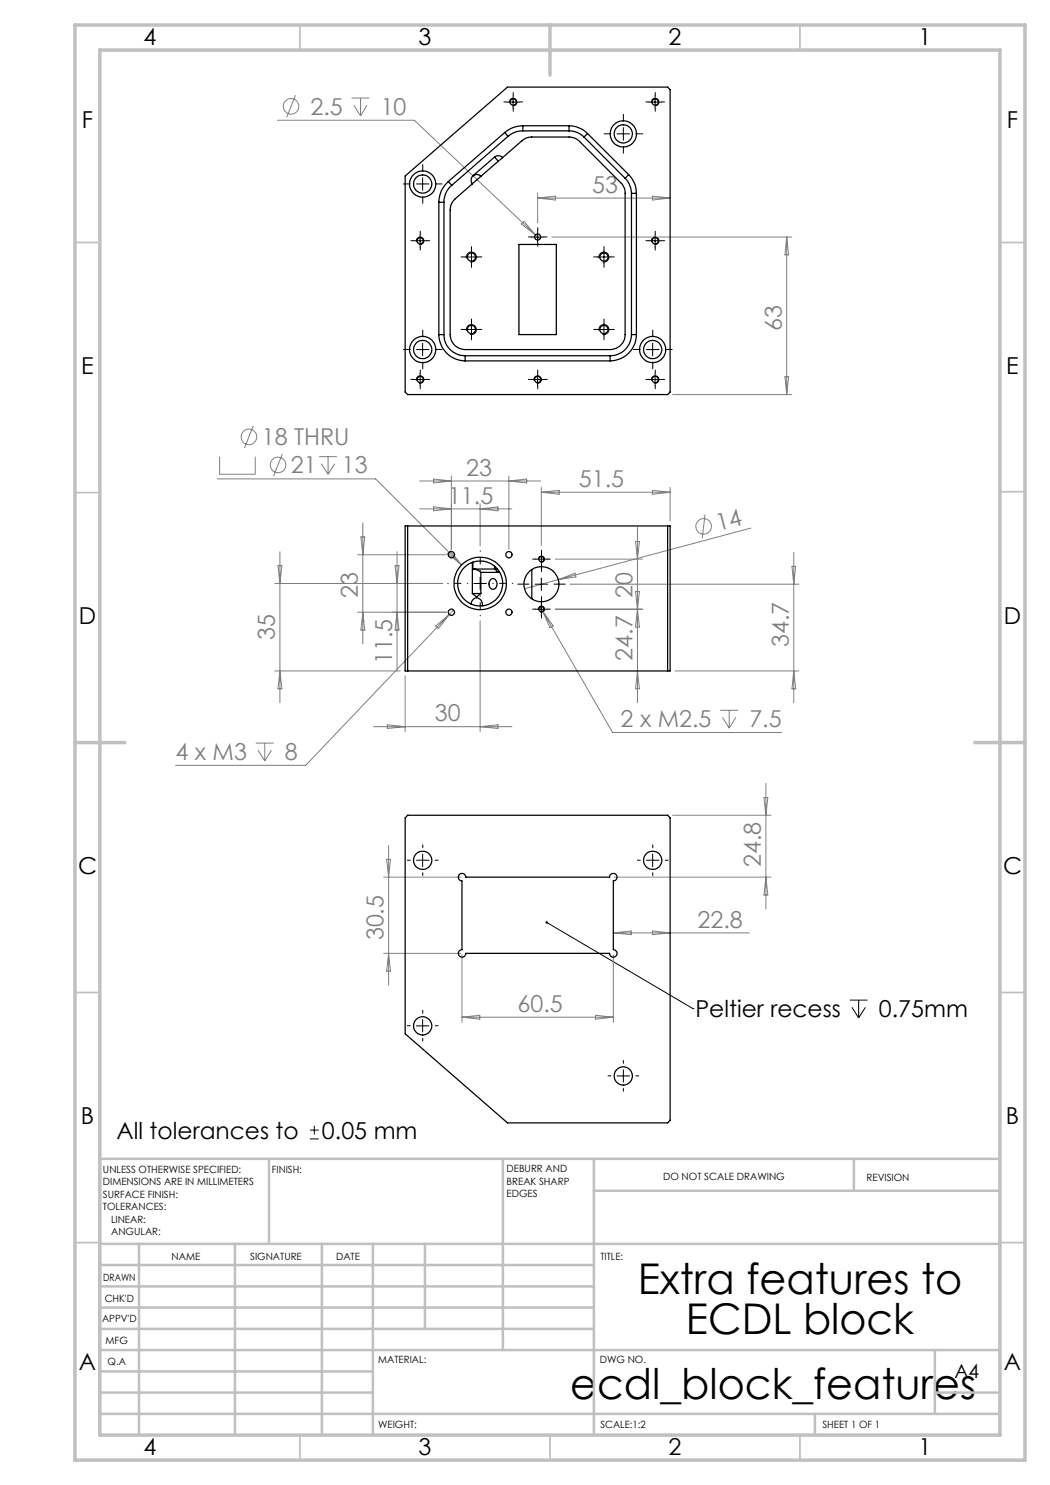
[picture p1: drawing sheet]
<svg xmlns="http://www.w3.org/2000/svg" width="210mm" height="297mm" viewBox="0 0 210 297" stroke-linecap="round" stroke-linejoin="round" font-family="sans-serif">
<g fill="none" stroke="#808080" stroke-width=".2">
<path d="M59.1 19l-1.8 4.5M70.3 19.6h3.6M72.1 19.6v3.6M55.5 24.1h27.4l24.2 22.9M70.8 21l1.3 2.2M73.4 21l-1.3 2.2M107.5 38.6v6M107.5 39.6h26.5M107.5 39.6l3.6-.4v.8zM130.5 39.2l3.5 .4-3.5 .4zM104.2 44.8l.6-.5 2.3 2.7zM107.1 47l.9 .8"/>
<path d="M110.4 47.4h48M157.3 47.4v31.5M157.3 47.4l.4 3.6h-.7zM134.5 78.9h23.9M157 75.3h.7l-.4 3.6zM43.5 95.8h31.6l17.2 17.2M43.9 91.3v3.6h7.1v-3.6M50.7 85.2l-1.8 4.4M56.5 90.8l-1.8 4.4M63.8 91.3h3.6M64.3 92.7l1.3 2.2M65.6 91.3v3.6"/>
<path d="M67 92.7l-1.4 2.2M83.9 96.2h24.2M86.7 95.8l3.6 .4-3.6 .4zM90.3 95.2v14.7M101.8 95.2v14.7M101.8 96.2l3.5-.4v.8zM108.3 97.5v11.6M108.3 98.5h25.7M108.3 98.5l3.5-.4v.7zM130.5 98.1l3.5 .4-3.5 .3zM134 97.5v6.7M55 116.7h33.5"/>
<path d="M55.6 113.1h.8l-.4 3.6zM56 110.3v30.2M71.5 110.9h17.8M72.2 107.4h.8l-.4 3.5zM72.6 104.6v24.2M79 113.1h.8l-.4 3.6zM79.4 110.3v23.9M83.9 101.8h18.5M86.7 101.4l3.6 .4-3.6 .4zM90.1 110.2l2.2 2.8-2.8-2.3zM96 100.7v8.5M96 101.8l3.6-.4v.8z"/>
<path d="M111.1 111.8h17.4M111.7 115.9l-6.8 1.9M111.7 115.9l3.3-1.3 .2 .8zM114 116.8h45.8M127.1 118.3l.8 7.1h-.8l.8-7.1zM127.1 108.3h.8l-.4 3.5zM127.5 105.5v35M141 102.9l-.6 4.8M150.2 105.6l-38.5 10.3M158.4 113.3h.7l-.4 3.5zM158.7 110.5v30M55 134.2h25"/>
<path d="M56 134.2l.4 3.6h-.8zM71.5 122.4h17.8M72.6 122.4l.4 3.6h-.8zM79.4 122.4l.4 3.6h-.8zM81 135.2v11.1M87.1 125.2l2.8-2.3-2.2 2.8zM89.9 122.9l-28.8 30.2h-26M90.7 122l-.8 .9M96 124.2v22.1M108 121.4l.5 .9M108.5 122.3l14 24.2h33.8M108.5 122.3l2.1 2.9-.6 .4z"/>
<path d="M111.1 121.8h17.4M127.5 134.2l.4 3.6h-.8zM135 134.2h24.8M158.7 134.2l.4 3.6h-.7zM51.2 148.6h3.5M51.6 150l1.4 2.2M53 148.6v3.6M54.3 150l-1.3 2.2M74.7 145.3h27.7M77.5 145l3.5 .3-3.5 .4zM96 145.3l3.6-.3v.7zM144 142.1h3.6"/>
<path d="M144.5 143.5l1.3 2.1M145.8 142.1v3.5M147.2 143.5l-1.4 2.1M152.8 159.5h.8l-.4 3.6zM153.2 156.7v25.1M76.7 175.4h15.4M77.3 171.9h.8l-.4 3.5zM77.7 169.1v27.9M122.9 175.4h31.3M134.5 163.1h19.7M153.2 175.4l.4 3.6h-.8zM76.7 190.7h15.4"/>
<path d="M77.7 190.7l.4 3.5h-.8zM92.4 191v13.5M122.7 191v13.5M122.7 186.6h27.2M122.7 186.6l3.5-.4v.7zM130.5 186.2l3.5 .4-3.5 .3zM92.4 203.4h30.3M92.4 203.4l3.6-.3v.7zM119.1 203.1l3.6 .3-3.6 .4z"/>
<circle cx="58.2" cy="21.3" r="1.56"/>
<circle cx="49.8" cy="87.4" r="1.55"/>
<circle cx="55.6" cy="93" r="1.55"/>
<circle cx="140.7" cy="105.3" r="1.56"/>
</g>
<g fill="none" stroke="#000" stroke-width=".2">
<path d="M102.6 19.2v2.5M131 19.2v2.5M83.3 36.8h2.5M84.5 35.6v2.5M101.4 20.4h2.5M101.9 20.6a.74 .74 0 0 1 .7-.9 .74 .74 0 0 1 .8 .8 .74 .74 0 0 1-1 .6M123.4 26.8h2.5M124.7 25.5v2.5M129.8 20.4h2.5M130.3 20.6a.74 .74 0 0 1 .7-.9 .74 .74 0 0 1 .8 .8 .74 .74 0 0 1-1 .6M82.8 48.2h2.5M83.3 48.4a.76 .76 0 0 1 .7-1 .76 .76 0 0 1 .8 .8 .76 .76 0 0 1-1 .7"/>
<path d="M84 46.9v2.5M93 51.4h2.5M93.3 51.7a1.01 1.01 0 0 1 .9-1.3 1.01 1.01 0 0 1 1.1 1.1 1.01 1.01 0 0 1-1.3 .9M94.3 50.2v2.5M106.3 47.4h2.5M107.5 46.2v2.4M119.5 51.4h2.5M119.8 51.7a1.01 1.01 0 0 1 .9-1.3 1.01 1.01 0 0 1 1.1 1.1 1.01 1.01 0 0 1-1.3 .9M120.8 50.2v2.5M129.8 48.2h2.5M130.3 48.4a.75 .75 0 0 1 .7-1 .75 .75 0 0 1 .8 .8 .75 .75 0 0 1-1 .7M131 46.9v2.5"/>
<path d="M82.8 75.9h2.5M83.3 69.9h2.5M83.3 76.1a.75 .75 0 0 1 .6-.9 .75 .75 0 0 1 .9 .8 .75 .75 0 0 1-1 .6M84 74.6v2.5M84.5 68.6v2.6M93 65.9h2.5M93.3 66.2a1.01 1.01 0 0 1 .9-1.3 1.01 1.01 0 0 1 1.1 1.1 1.01 1.01 0 0 1-1.3 .9M94.3 64.7v2.5M106.3 75.9h2.5M106.8 76.1a.74 .74 0 0 1 .7-.9 .74 .74 0 0 1 .8 .8 .74 .74 0 0 1-.9 .6M107.5 74.6v2.5M119.5 65.9h2.5"/>
<path d="M119.8 66.2a1.01 1.01 0 0 1 .9-1.3 1.01 1.01 0 0 1 1.1 1.1 1.01 1.01 0 0 1-1.3 .9M120.8 64.7v2.5M129.3 69.9h2.5M129.8 75.9h2.5M130.3 76.1a.74 .74 0 0 1 .7-.9 .74 .74 0 0 1 .8 .8 .74 .74 0 0 1-1 .6M130.5 68.6v2.6M131 74.6v2.5M94.8 116.7h2.5M96 115.4v2.5M107 116.8h2.5M107.7 112a.63 .63 0 0 1 .5-.8 .63 .63 0 0 1 .7 .7 .63 .63 0 0 1-.8 .6M108.3 115.6v2.5"/>
<path d="M107 121.8h2.5M107.7 122a.63 .63 0 0 1 .5-.8 .63 .63 0 0 1 .7 .7 .63 .63 0 0 1-.8 .5M108.3 120.6v2.5M83.3 172h2.5M84.5 170.8v2.5M129.3 172h2.5M130.5 170.8v2.5M109.4 184.5l29.2 17.2M83.3 205.2h2.5M84.5 203.9v2.5M123.4 215.2h2.5M124.7 214v2.4"/>
<path d="M138.6 201.7h.1M170 200h3.5M170.4 201.5l1.3 2.1M171.7 200v3.6M173.1 201.5l-1.4 2.1M62 227.8h1.7M62 226h1.7M62.9 225.1v1.8"/>
</g>
<g fill="none" stroke="#000" stroke-width=".2" stroke-dasharray="15.2 1.3 1.3 1.3">
<path d="M102.7 19.1v-.6M131 19.1v-.6M82 36.8h-1.3M84.5 34.3v-1.4M84.5 39.3v1.4M87 36.8h1.4M101.4 20.4h-.6M102.7 21.6v.7M103.9 20.4h.6M122.2 26.8h-1.4M124.7 24.3v-1.4M124.7 29.3v1.3"/>
<path d="M127.2 26.8h1.4M129.8 20.4h-.6M131 21.6v.7M132.3 20.4h.6M82.8 48.1h-.6M84 46.9v-.6M84 49.4v.6M85.3 48.1h.6M93 51.4h-.8M94.3 50.1v-.8M94.3 52.6v.9M95.5 51.4h.9"/>
<path d="M106.3 47.4h-.6M107.5 46.1v-.6M107.5 48.6v.7M108.8 47.4h.6M119.5 51.4h-.8M120.8 50.1v-.8M120.8 52.6v.9M122 51.4h.9M129.8 48.1h-.6M131 46.9v-.6M131 49.4v.6M132.3 48.1h.6"/>
<path d="M82 69.9h-1.3M82.8 75.9h-.6M84 74.6v-.6M84 77.1v.7M84.5 67.4v-1.4M84.5 72.4v1.4M85.3 75.9h.6M87 69.9h1.4M93 65.9h-.8M94.3 64.6v-.8M94.3 67.1v.9M95.5 65.9h.9"/>
<path d="M106.3 75.9h-.6M107.5 74.6v-.6M107.5 77.1v.7M108.8 75.9h.6M119.5 65.9h-.8M120.8 64.6v-.8M120.8 67.1v.9M122 65.9h.9M128 69.9h-1.3M129.8 75.9h-.6M130.5 67.4v-1.4M130.5 72.4v1.4"/>
<path d="M131 74.6v-.6M131 77.1v.7M132.3 75.9h.6M133 69.9h1.4M105.8 116.8h-2.3M107 111.8h-.5M108.3 111.8v-1.2M108.3 111.8h-1.3M108.3 111.8v1.3M108.3 111.8h1.2M108.3 110.6v-.5M108.3 113.1v.5"/>
<path d="M108.3 114.3v-2.2M108.3 119.3v2.3M109.5 111.8h.6M110.8 116.8h2.2M107 121.8h-.5M108.3 120.6v-.5M108.3 123.1v.5M109.5 121.8h.6M82 172h-.5M84.5 169.5v-.5M84.5 174.5v.6M87 172h.6"/>
<path d="M128 172h-.5M130.5 169.5v-.5M130.5 174.5v.6M133 172h.6M82 205.1h-.5M84.5 202.6v-.5M84.5 207.6v.6M87 205.1h.6M122.2 215.2h-.6M124.7 212.7v-.6M124.7 217.7v.5M127.2 215.2h.6"/>
</g>
<g fill="none" stroke="#c0c0c0" stroke-width=".35">
<path d="M60 5v5M160 5v5M15 48.5h5M200 48.5h5M15 98.5h5M200 98.4h5M15 198.5h5M200 198.5h5M15 248.5h5M200 248.5h5M60 287v5M110 287v5"/>
<path d="M160 287v5"/>
</g>
<g fill="none" stroke="#c0c0c0" stroke-width=".5">
<path d="M53.8 231.8v17M100.6 231.8v38.2M118.8 231.8v55.2M118.8 238.2h81.2M170.8 231.8v6.4M200 231.8h-180v55.2M20 248.8h180M20 257.3h98.8M20 253h98.8M27.8 248.8v38.2M47 248.8v38.2M64.4 248.8v38.2"/>
<path d="M74.6 248.8v38.2M85 248.8v17M20 265.8h98.8M20 261.5h98.8M20 278.5h54.6M20 274.3h54.6M20 270h180M187 278.5h13M187 270v12.8M20 282.8h180M163 282.8v4.2"/>
</g>
<path d="M15 5h190v287h-190zM20 10h180v277h-180zM110 5v10M15 148.5h10M195 148.5h10" fill="none" stroke="#c0c0c0" stroke-width=".7"/>
<path d="M93.5 116.7h-4M96 114.2v-4M96 119.2v4M98.5 116.7h4" fill="none" stroke="#000" stroke-width=".2" stroke-dasharray="15.2 1.3 1.3 1.3" stroke-dashoffset="15.1"/>
<path d="M109.1 184.4a.25 .25 0 0 1 .4-.1 .25 .25 0 0 1-.1 .4 .25 .25 0 0 1-.3-.2v-.1l.3 .1z" fill="#000"/>
<g fill="none" stroke="#000" stroke-width=".25">
<path d="M81 35.2l20.5-17.8h32l.5 .5v60.5l-.5 .5h-52l-.5-.5zM89.7 36.3a5.4 5.4 0 0 0-1.9 4.2M89.7 36.3l.6 .8M90.3 37.1a4.3 4.3 0 0 0-1.5 3.4M94.6 35.2a1.2 1.2 0 0 0-.1 1.6M94.6 35.2a1.12 1.12 0 0 1 1.6 .1M98.9 31.4a1.15 1.15 0 0 1 1.6 .1M98.9 31.4l-4.3 3.8M98.9 31.4l.8 .8M99.7 32.2l-3.5 3.1M100.5 31.5l3.9-3.4a2.8 2.8 0 0 1 2-.7h7.4a2.87 2.87 0 0 1 2.1 .9l8.2 8.2a2.73 2.73 0 0 1 .9 2.2v28.2a3.1 3.1 0 0 1-3 3h-29a3 3 0 0 1-3-3v-24.9a3 3 0 0 1 1.1-2.2l5.1-4.5M100.5 31.5l-.8 .7"/>
<path d="M101 26.5l-11.3 9.8M101 26.5l.6 .8M101.6 27.3l-11.3 9.8M104.6 25.1a5.5 5.5 0 0 0-3.6 1.4M104.6 26.2a4.5 4.5 0 0 0-3 1.1M104.6 25.1h9.2M104.6 26.2h9.2M104.6 25.1v1.1M113.8 25.1a5.6 5.6 0 0 1 3.7 1.6M113.8 26.2a4.2 4.2 0 0 1 3 1.2M113.8 25.1v1.1M116.8 27.4l8.2 8.3"/>
<path d="M117.5 26.7l8.2 8.2M117.5 26.7l-.7 .7M125 35.7a4.5 4.5 0 0 1 1.3 3M125.7 34.9a5.2 5.2 0 0 1 1.6 3.8M125.7 34.9l-.7 .8M126.3 38.7v28.2M126.3 38.7h1M127.3 38.7v28.2M87.8 40.5v26.4M87.8 40.5h1M88.8 40.5v26.4M103.8 48.9h7.5v18h-7.5z"/>
<path d="M87.8 66.9a5.3 5.3 0 0 0 5.2 5.3M87.8 66.9h1M88.8 66.9a4.2 4.2 0 0 0 4.2 4.3M93 72.2h29M93 71.2h29M93 71.2v1M122 71.2v1M126.3 66.9a4.3 4.3 0 0 1-4.3 4.3M126.3 66.9h1M127.3 66.9a5.3 5.3 0 0 1-5.3 5.3M81 105.2h53v29h-53zM81.5 105.2v29"/>
<path d="M94.5 118.7h1.7M94.5 112.5v6.2M94.5 118.7l.8 .7 .9-.7M94.6 113.8l.7 .1 .9 .6M94.6 113.8h4.3M94.6 112.4v1.4M96.2 114.5v4.2M96.2 114.5h3.5M98.1 115.9a.87 .87 0 0 1 1.1 .1 .87 .87 0 0 1 .2 1 .81 .81 0 0 1-1 .9 .81 .81 0 0 1-.6-1.1l.1-.5zM98.9 113.8h.6M98.9 113.8l.8 .7M98.9 113.2v.6"/>
<path d="M99.9 114.3l-.2 .2M106.4 113.9v5.9M133.5 105.2v29M94.2 120.8a1.15 1.15 0 0 1 1.2-1.2 1.15 1.15 0 0 1 1.1 1.2v.4M81.5 163.1h52l.5 .5v60.4l-.5 .6h-32l-20.5-17.8v-43.2zM91.9 174.9a.76 .76 0 0 1 .8-.2 .76 .76 0 0 1 .5 .7h28.7a.74 .74 0 0 1 .8-.7 .74 .74 0 0 1 .7 .7 .74 .74 0 0 1-.7 .8v13.7a.74 .74 0 0 1 .7 .8 .74 .74 0 0 1-.7 .7 .74 .74 0 0 1-.8-.7h-28.7a.75 .75 0 0 1-.8 .7 .75 .75 0 0 1-.7-.7 .75 .75 0 0 1 .7-.8v-13.7a.76 .76 0 0 1-.7-.5 .76 .76 0 0 1 .2-.8z"/>
<circle cx="84.5" cy="36.8" r="2.63"/>
<circle cx="84.5" cy="36.8" r="1.82"/>
<circle cx="102.6" cy="20.4" r=".63"/>
<circle cx="124.7" cy="26.8" r="1.82"/>
<circle cx="124.7" cy="26.8" r="2.62"/>
<circle cx="131" cy="20.4" r=".63"/>
<circle cx="84" cy="48.1" r=".63"/>
<circle cx="94.3" cy="51.4" r=".82"/>
<circle cx="107.5" cy="47.4" r=".6"/>
<circle cx="120.8" cy="51.4" r=".82"/>
<circle cx="131" cy="48.2" r=".64"/>
<circle cx="84" cy="75.9" r=".62"/>
<circle cx="84.5" cy="69.9" r="1.82"/>
<circle cx="84.5" cy="69.9" r="2.63"/>
<circle cx="94.3" cy="65.9" r=".82"/>
<circle cx="107.5" cy="75.9" r=".62"/>
<circle cx="120.8" cy="65.9" r=".82"/>
<circle cx="130.5" cy="69.9" r="1.82"/>
<circle cx="130.5" cy="69.9" r="2.63"/>
<circle cx="131" cy="75.9" r=".63"/>
<circle cx="90.3" cy="110.9" r=".62"/>
<circle cx="96" cy="116.7" r="5.3"/>
<circle cx="96" cy="116.7" r="4.5"/>
<circle cx="101.8" cy="110.9" r=".62"/>
<circle cx="108.3" cy="111.8" r=".51"/>
<circle cx="108.3" cy="116.8" r="3.5"/>
<circle cx="90.3" cy="122.4" r=".62"/>
<circle cx="101.8" cy="122.4" r=".62"/>
<circle cx="108.3" cy="121.8" r=".51"/>
<circle cx="84.5" cy="172.1" r="1.82"/>
<circle cx="130.5" cy="172.1" r="1.82"/>
<circle cx="84.5" cy="205.2" r="1.82"/>
<circle cx="124.7" cy="215.2" r="1.83"/>
</g>
<g font-size="8.5">
<text x="127.5" y="258.8">Extra features to</text>
<text x="137.2" y="266.9">ECDL block</text>
<text x="114" y="279.7">ecdl_block_features</text>
</g>
<g font-size="4.7">
<text x="28.7" y="9">4</text>
<text x="83.7" y="9">3</text>
<text x="133.7" y="9">2</text>
<text x="183.7" y="9">1</text>
<text x="16.4" y="25.5">F</text>
<text x="201.4" y="25.5">F</text>
<text x="16.2" y="74.8">E</text>
<text x="201.2" y="74.8">E</text>
<text x="15.8" y="124.8">D</text>
<text x="200.8" y="124.8">D</text>
<text x="15.6" y="174.8">C</text>
<text x="200.6" y="174.8">C</text>
<text x="139.1" y="203.4">Peltier recess</text>
<text x="175.8" y="203.4">0.75mm</text>
<text x="16.2" y="224.8">B</text>
<text x="23.3" y="227.8">All tolerances to</text>
<text x="64.4" y="227.8">0.05 mm</text>
<text x="201.2" y="224.8">B</text>
<text x="15.8" y="274">A</text>
<text x="200.8" y="274">A</text>
<text x="28.7" y="291">4</text>
<text x="83.7" y="291">3</text>
<text x="133.7" y="291">2</text>
<text x="183.7" y="291">1</text>
</g>
<g font-size="4.7" fill="#808080">
<text x="62.1" y="23">2.5</text>
<text x="76.1" y="23">10</text>
<text x="118.5" y="38.6">53</text>
<text x="156.4" y="66.2" transform="rotate(-90 156.4 66.2)">63</text>
<text x="52.4" y="89.1">18 THRU</text>
<text x="58.2" y="94.7">21</text>
<text x="68.4" y="94.7">13</text>
<text x="93.2" y="95.2">23</text>
<text x="89.6" y="100.7">11.5</text>
<text x="115.8" y="97.4">51.5</text>
<text x="143.7" y="106.3" transform="rotate(-15 143.7 106.3)">14</text>
<text x="71.6" y="119.7" transform="rotate(-90 71.6 119.7)">23</text>
<text x="126.5" y="119.7" transform="rotate(-90 126.5 119.7)">20</text>
<text x="55" y="128" transform="rotate(-90 55 128)">35</text>
<text x="157.8" y="129.4" transform="rotate(-90 157.8 129.4)">34.7</text>
<text x="78.4" y="132.9" transform="rotate(-90 78.4 132.9)">11.5</text>
<text x="126.5" y="132.2" transform="rotate(-90 126.5 132.2)">24.7</text>
<text x="87" y="144.3">30</text>
<text x="124.1" y="145.4">2 x M2.5</text>
<text x="149.9" y="145.4">7.5</text>
<text x="35.1" y="152">4 x M3</text>
<text x="57" y="152">8</text>
<text x="152.2" y="173.4" transform="rotate(-90 152.2 173.4)">24.8</text>
<text x="139.5" y="185.5">22.8</text>
<text x="76.7" y="188.1" transform="rotate(-90 76.7 188.1)">30.5</text>
<text x="103.5" y="202.4">60.5</text>
</g>
<text font-size="3.9" x="190.9" y="275.5">A4</text>
<g font-size="2">
<text x="20.6" y="234.6">UNLESS OTHERWISE SPECIFIED:</text>
<text x="20.6" y="237.1">DIMENSIONS ARE IN MILLIMETERS</text>
<text x="20.6" y="239.6">SURFACE FINISH:</text>
<text x="54.4" y="234.6">FINISH:</text>
<text x="101.3" y="234.5">DEBURR AND</text>
<text x="101.3" y="237">BREAK SHARP</text>
<text x="101.3" y="239.5">EDGES</text>
<text x="132.6" y="236">DO NOT SCALE DRAWING</text>
<text x="173.3" y="236.2">REVISION</text>
<text x="20.6" y="242.1">TOLERANCES:</text>
<text x="22.2" y="244.6">LINEAR:</text>
<text x="22.2" y="247.1">ANGULAR:</text>
<text x="34.3" y="252">NAME</text>
<text x="50" y="251.9">SIGNATURE</text>
<text x="67.2" y="251.9">DATE</text>
<text x="120.1" y="251.9">TITLE:</text>
<text x="20.6" y="256.1">DRAWN</text>
<text x="20.9" y="260.3">CHK'D</text>
<text x="20.4" y="264.4">APPV'D</text>
<text x="21.1" y="268.8">MFG</text>
<text x="21.5" y="273">Q.A</text>
<text x="75.6" y="272.5">MATERIAL:</text>
<text x="120" y="272.5">DWG NO.</text>
<text x="75.6" y="285.5">WEIGHT:</text>
<text x="120.1" y="285.6">SCALE:1:2</text>
<text x="164.5" y="285.6">SHEET 1 OF 1</text>
</g>
</svg>
